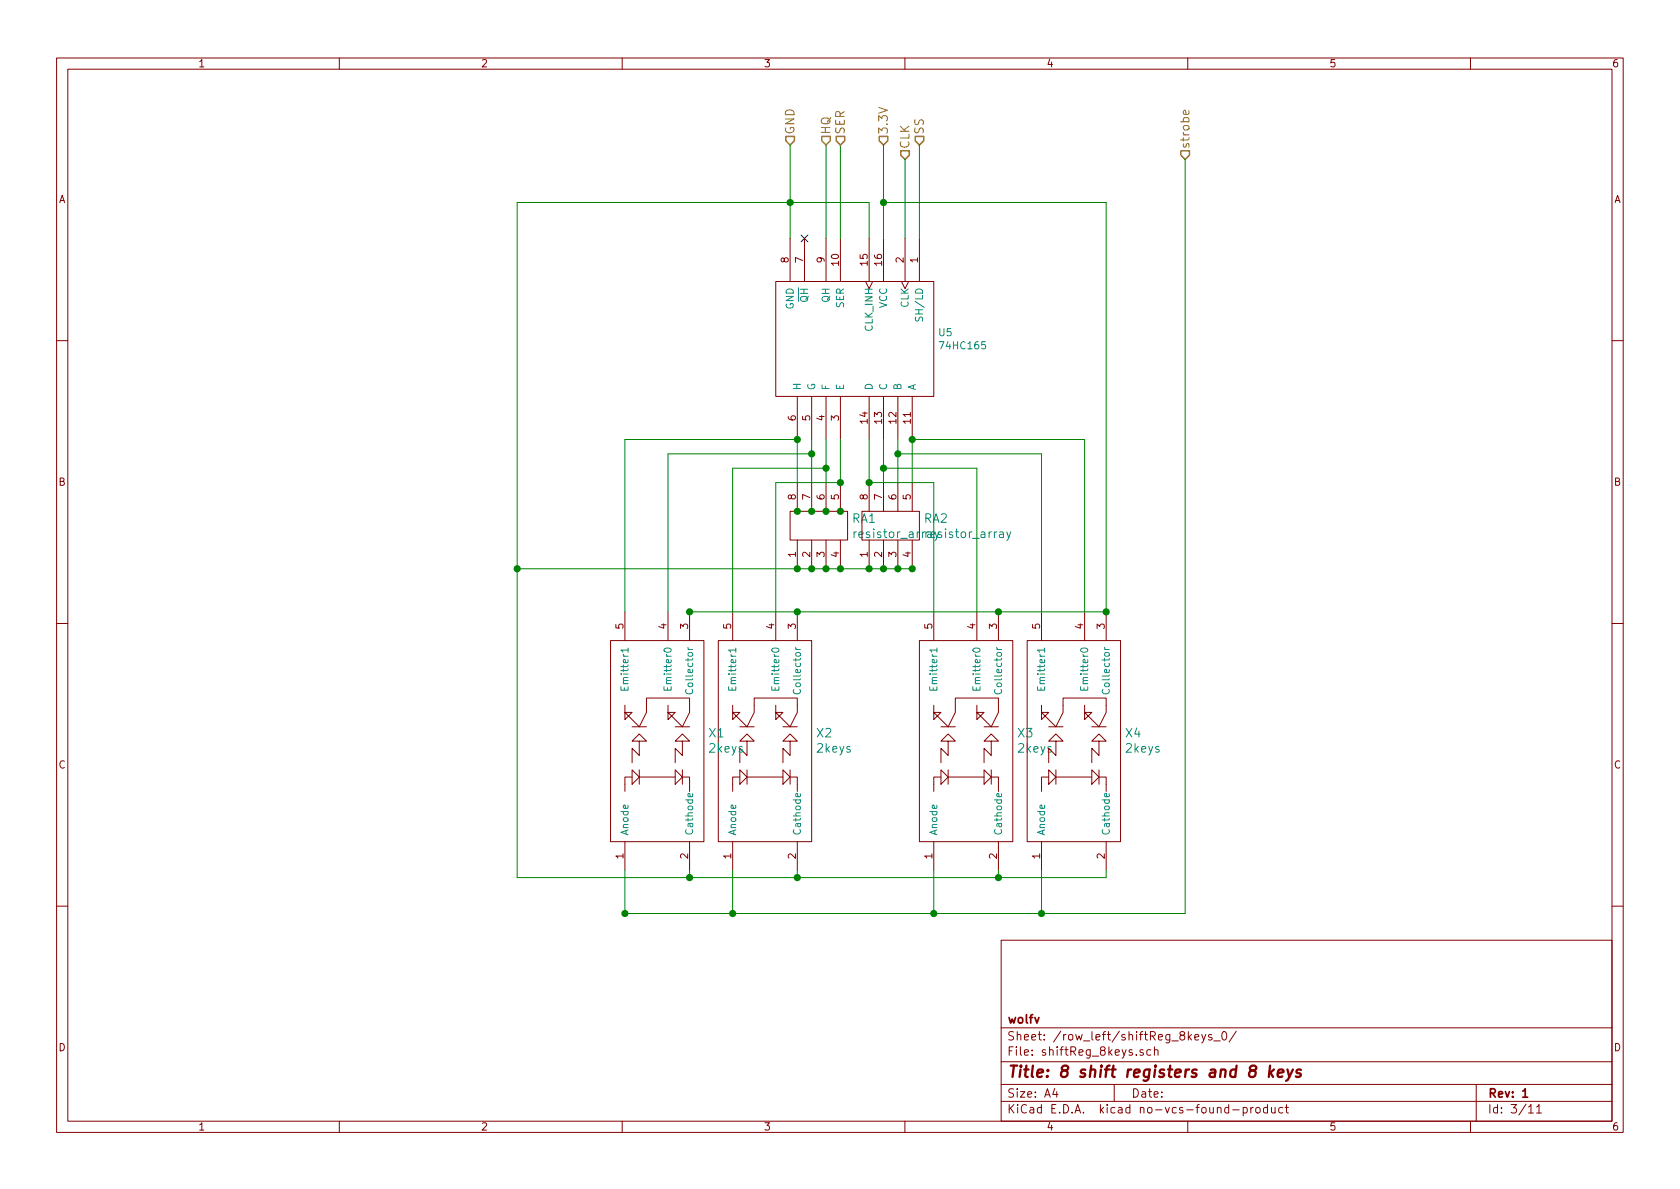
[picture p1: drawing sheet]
<svg xmlns="http://www.w3.org/2000/svg" width="297mm" height="210mm" viewBox="0 0 297 210" stroke-linecap="round" stroke-linejoin="round" font-family="sans-serif">
<g fill="none" stroke="#840000" stroke-width=".18">
<path d="M10 10.3h277v189.9h-277zM12 12.2h273v186.1h-273zM60 10.3v1.9M110 10.3v1.9M160 10.3v1.9M210 10.3v1.9M260 10.3v1.9M137.2 49.8h27.9v20.3h-27.9zM139.7 42.2v7.6M142.2 42.2v7.6M146 42.2v7.6M148.6 42.2v7.6"/>
<path d="M153 49.8l.7 1.2 .6-1.2M153.7 42.2v7.6M156.2 42.2v7.6M159.4 49.8l.6 1.2 .7-1.2M160 42.2v7.6M162.6 42.2v7.6M10 60.2h2M141 70.1v7.6M143.5 70.1v7.6M146 70.1v7.6M148.6 70.1v7.6M153.7 70.1v7.6"/>
<path d="M156.2 70.1v7.6M158.7 70.1v7.6M161.3 70.1v7.6M285 60.2h2M139.7 90.4h10.2v5.1h-10.2zM141 85.3v5.1M141 95.5v5.1M143.5 85.3v5.1M143.5 95.5v5.1M146 85.3v5.1M146 95.5v5.1M148.6 85.3v5.1"/>
<path d="M148.6 95.5v5.1M152.4 90.4h10.2v5.1h-10.2zM153.7 85.3v5.1M153.7 95.5v5.1M156.2 85.3v5.1M156.2 95.5v5.1M158.7 85.3v5.1M158.7 95.5v5.1M161.3 85.3v5.1M161.3 95.5v5.1M10 110.3h2M107.9 113.3h16.6v35.5h-16.6z"/>
<path d="M110.5 108.2v5.1M118.1 108.2v5.1M121.9 108.2v5.1M127 113.3h16.5v35.5h-16.5zM129.5 108.2v5.1M137.2 108.2v5.1M141 108.2v5.1M162.6 113.3h16.5v35.5h-16.5zM165.1 108.2v5.1M172.7 108.2v5.1M176.5 108.2v5.1M181.6 113.3h16.5v35.5h-16.5z"/>
<path d="M184.1 108.2v5.1M191.8 108.2v5.1M195.6 108.2v5.1M285 110.3h2M110.5 124.7v2.5l1.3-1.2h-1.3l2.5 2.5 1.3-2.5v-2.6h7.6v2.6l-1.3 2.5-2.5-2.5h1.3l-1.3 1.2v-2.5M111.8 137.4h-1.3v2.5M111.8 136.1l1.2 1.3-1.2 1.3zM111.8 128.5h2.5M113 131.1h1.3l-1.3-1.3-1.2 1.3h1.2v2.5l-1.2-1.3v2.6M113 137.4h6.4M113 136.1v2.6M119.4 136.1l1.2 1.3-1.2 1.3z"/>
<path d="M119.4 128.5h2.5M120.6 137.4h1.3v2.5M120.6 131.1h1.3l-1.3-1.3-1.2 1.3h1.2v2.5l-1.2-1.3v2.6M120.6 136.1v2.6M129.5 124.7v2.5l1.3-1.2h-1.3l2.6 2.5 1.2-2.5v-2.6h7.7v2.6l-1.3 2.5-2.5-2.5h1.2l-1.2 1.2v-2.5M130.8 137.4h-1.3v2.5M130.8 136.1l1.3 1.3-1.3 1.3zM130.8 128.5h2.5M132.1 131.1h1.2l-1.2-1.3-1.3 1.3h1.3v2.5l-1.3-1.3v2.6M132.1 136.1v2.6M132.1 137.4h6.3M138.4 136.1l1.3 1.3-1.3 1.3z"/>
<path d="M138.4 128.5h2.6M139.7 137.4h1.3v2.5M139.7 131.1h1.3l-1.3-1.3-1.3 1.3h1.3v2.5l-1.3-1.3v2.6M139.7 136.1v2.6M165.1 124.7v2.5l1.3-1.2h-1.3l2.5 2.5 1.3-2.5v-2.6h7.6v2.6l-1.2 2.5-2.6-2.5h1.3l-1.3 1.2v-2.5M166.4 137.4h-1.3v2.5M166.4 136.1l1.2 1.3-1.2 1.3zM166.4 128.5h2.5M167.6 131.1h1.3l-1.3-1.3-1.2 1.3h1.2v2.5l-1.2-1.3v2.6M167.6 137.4h6.4M167.6 136.1v2.6M174 136.1l1.3 1.3-1.3 1.3z"/>
<path d="M174 128.5h2.5M175.3 137.4h1.2v2.5M175.3 131.1h1.2l-1.2-1.3-1.3 1.3h1.3v2.5l-1.3-1.3v2.6M175.3 136.1v2.6M184.1 124.7v2.5l1.3-1.2h-1.3l2.6 2.5 1.3-2.5v-2.6h7.6v2.6l-1.3 2.5-2.5-2.5h1.2l-1.2 1.2v-2.5M185.4 137.4h-1.3v2.5M185.4 136.1l1.3 1.3-1.3 1.3zM185.4 128.5h2.6M186.7 131.1h1.3l-1.3-1.3-1.3 1.3h1.3v2.5l-1.3-1.3v2.6M186.7 137.4h6.3M186.7 136.1v2.6M193 136.1l1.3 1.3-1.3 1.3z"/>
<path d="M193 128.5h2.6M194.3 137.4h1.3v2.5M194.3 131.1h1.3l-1.3-1.3-1.3 1.3h1.3v2.5l-1.3-1.3v2.6M194.3 136.1v2.6M110.5 148.8v5.1M121.9 148.8v5.1M129.5 148.8v5.1M141 148.8v5.1M165.1 148.8v5.1M176.5 148.8v5.1M184.1 148.8v5.1M195.6 148.8v5.1"/>
<path d="M10 160.2h2M177 166.3h108v32h-108zM285 160.2h2M60 198.3v1.9M110 198.3v1.9M160 198.3v1.9M177 194.8h108M177 191.8h108M177 187.8h108M177 181.8h108M186.5 192.5l-.4 1h1M186.8 193v1"/>
<path d="M197 191.8v3M202.1 185.7l-.3-.1-.3 .2 .1 .2 .5 .2v.3h-.6M203.5 185.7l-.5-.1-.2 .3v.6l.2 .1 .5-.1M204.1 185.7l.2-.1 .4 .1v.9M204.1 185.1v1.5M210 198.3v1.9M211.3 183.4l.7-.1-.1-.3-.4-.1-.2 .2v.7h.6M212.5 182.9l.3 1M213.2 182.9l-.5 1.4-.2 .1M214.2 183a.37 .37 0 0 0-.5 .1v.3l.5 .1 .1 .1-.2 .3-.4-.1M214.6 184.1h1.1M216.2 182.6l.2-.2a.8 .8 0 0 1 .5 .8 .8 .8 0 0 1-.5 .7l-.2-.1-.2-.4z"/>
<path d="M218 196.3h1.1M218.6 182.3l-1.3 2M219.8 195.9l.4-.1 .3 .3-.1 .6h-.6M219.8 195.8v1.5M221.2 195.8v1M221.6 195.8l-.4 .3M222.1 196l.2-.2 .4 .2v.7l-.2 .1-.4-.1zM224.1 195.9l-.4-.1-.3 .3v.6l.3 .1 .4-.1M224.1 195.3v1.5M224.8 195.8l.1 .9 .3 .1 .3-.1M225.5 195.8v1M226.8 195.9l-.4-.1-.3 .3 .1 .6 .2 .1 .4-.1"/>
<path d="M227.2 195.8h.6M227.5 195.3v1.3l.3 .2M260 198.3v1.9M261 191.8v6.5M270.3 195.8l.4-.5v1.5M270.3 196.8h.8M271.7 195.8l.4-.5v1.5M271.7 196.8h.8"/>
</g>
<path d="M269.2 193l.5-.5v1.5M269.2 194h.9" fill="none" stroke="#840000" stroke-width=".3"/>
<path d="M224.6 188.4l-.3 2M224.6 189.7l.5 .7M225.2 189.1l-.8 .8M225.9 189.8l1-.2v-.4l-.6-.1-.3 .3v.9l.1 .1 .6-.1M227.6 189.1l.4 1.3M228.6 189.1l-.9 1.8-.3 .2M230 189.2a.52 .52 0 0 0-.8 .3l.3 .3 .4 .1 .1 .3-.3 .2-.6-.1" fill="none" stroke="#840000" stroke-width=".41"/>
<path d="M138.9 24.1h1.6v.8l-.8 .7-.8-.7zM145.3 24.1h1.5v.8l-.8 .7-.7-.7zM147.8 24.1h1.6v.8l-.8 .7-.8-.7zM155.4 24.1h1.6v.8l-.8 .7-.8-.7zM159.3 26.7h1.5v.7l-.8 .8-.7-.8zM161.8 24.1h1.5v.8l-.7 .7-.8-.7zM208.8 26.7h1.5v.7l-.8 .8-.7-.8z" fill="none" stroke="#848400" stroke-width=".25"/>
<path d="M141.6 41.5l1.2 1.3M142.8 41.5l-1.2 1.3" fill="none" stroke="#000084" stroke-width=".18"/>
<g fill="none" stroke="#008484" stroke-width=".18">
<path d="M161.9 56.1l-.1 .4 .2 .2 .2 .1 .2-.1 .2-.5 .3-.1 .2 .2v.5M178 94.1l.4 1M178.7 94.1l-.5 1.3-.2 .2M109.8 121.4v.6h1.2v-.6M110.4 121.6v.4M117.4 121.4v.6h1.3v-.6M118 121.6v.4M121.3 121.9a.6 .6 0 0 0 .4 .9 .6 .6 0 0 0 .8-.6l-.1-.3M128.8 121.4v.6h1.3v-.6M129.4 121.6v.4M136.4 121.4v.6h1.3v-.6M137.1 121.6v.4"/>
<path d="M140.4 121.9a.6 .6 0 0 0 .4 .9 .6 .6 0 0 0 .7-.6l-.1-.3M164.4 121.4v.6h1.3v-.6M165 121.6v.4M172 121.4v.6h1.3v-.6M172.6 121.6v.4M175.9 121.9a.6 .6 0 0 0 .5 .9 .6 .6 0 0 0 .7-.6l-.1-.3M183.4 121.4v.6h1.3v-.6M184 121.6v.4M191.1 121.4v.6h1.2v-.6M191.7 121.6v.4M195 121.9a.6 .6 0 0 0 .4 .9 .6 .6 0 0 0 .7-.6l-.1-.3M122.4 140.4l.1 .3-.2 .2-.6-.1v-.4l.2-.1 .1 .6"/>
<path d="M141.5 140.4v.3l-.1 .2-.7-.1v-.4l.3-.1 .1 .6M177 140.4l.1 .3-.2 .2-.6-.1v-.4l.3-.1 .1 .6M196.1 140.4v.3l-.1 .2-.6-.1v-.4l.2-.1 .1 .6"/>
</g>
<g fill="#008400" stroke="#008400" stroke-width=".25">
<circle cx="110.5" cy="161.5" r=".51"/>
<circle cx="176.5" cy="108.2" r=".51"/>
<circle cx="141" cy="108.2" r=".51"/>
<circle cx="121.9" cy="108.2" r=".51"/>
<circle cx="156.2" cy="35.8" r=".51"/>
<circle cx="176.5" cy="155.2" r=".51"/>
<circle cx="121.9" cy="155.2" r=".51"/>
<circle cx="141" cy="155.2" r=".51"/>
<circle cx="184.2" cy="161.5" r=".51"/>
<circle cx="165.1" cy="161.5" r=".51"/>
<circle cx="129.5" cy="161.5" r=".51"/>
<circle cx="91.4" cy="100.6" r=".51"/>
<circle cx="161.3" cy="77.7" r=".51"/>
<circle cx="153.7" cy="85.3" r=".51"/>
<circle cx="158.8" cy="80.3" r=".51"/>
<circle cx="156.2" cy="82.8" r=".51"/>
<circle cx="141" cy="100.6" r=".51"/>
<circle cx="143.5" cy="100.6" r=".51"/>
<circle cx="146.1" cy="100.6" r=".51"/>
<circle cx="148.6" cy="100.6" r=".51"/>
<circle cx="153.7" cy="100.6" r=".51"/>
<circle cx="156.2" cy="100.6" r=".51"/>
<circle cx="158.8" cy="100.6" r=".51"/>
<circle cx="161.3" cy="100.6" r=".51"/>
<circle cx="141" cy="77.7" r=".51"/>
<circle cx="143.5" cy="80.3" r=".51"/>
<circle cx="146.1" cy="82.8" r=".51"/>
<circle cx="141" cy="90.4" r=".51"/>
<circle cx="143.5" cy="90.4" r=".51"/>
<circle cx="146.1" cy="90.4" r=".51"/>
<circle cx="148.6" cy="90.4" r=".51"/>
<circle cx="148.6" cy="85.3" r=".51"/>
<circle cx="139.7" cy="35.8" r=".51"/>
<circle cx="195.6" cy="108.2" r=".51"/>
</g>
<g fill="none" stroke="#008400" stroke-width=".18">
<path d="M139.7 25.6v16.6M146 25.6v16.6M148.6 25.6v16.6M156.2 35.8h39.4v72.4h-73.7M156.2 25.6v16.6M160 28.2v14M162.6 25.6v16.6M209.5 28.2v133.3h-99v-7.6M153.7 42.2v-6.4h-62.3v119.4h104.2v-1.3M143.5 77.7v7.6M146 77.7v7.6M148.6 77.7v7.6h-11.4v22.9"/>
<path d="M153.7 77.7v7.6h11.4v22.9M156.2 77.7v7.6M158.7 77.7v7.6M141 85.3v-7.6h-30.5v30.5M143.5 80.3h-25.4v27.9M146 82.8h-16.5v25.4M156.2 82.8h16.5v25.4M158.7 80.3h25.4v27.9M161.3 85.3v-7.6h30.5v30.5M91.4 100.6h69.9M121.9 153.9v1.3M129.5 153.9v7.6"/>
<path d="M141 153.9v1.3M165.1 153.9v7.6M176.5 153.9v1.3M184.1 153.9v7.6"/>
</g>
<path d="M210.2 19.6v.4l-.2 .2h-.7v-.6l.3-.1 .1 .7" fill="none" stroke="#848400" stroke-width=".18"/>
<text font-size="2.8" fill="#840000" x="178" y="190.5">Title: 8 shift registers and 8 keys</text>
<g font-size="2.1" fill="#848400">
<text x="140.5" y="23.9" transform="rotate(-90 140.5 23.9)">GND</text>
<text x="146.8" y="23.9" transform="rotate(-90 146.8 23.9)">HQ</text>
<text x="149.4" y="23.9" transform="rotate(-90 149.4 23.9)">SER</text>
<text x="157" y="23.9" transform="rotate(-90 157 23.9)">3.3V</text>
<text x="163.3" y="23.9" transform="rotate(-90 163.3 23.9)">SS</text>
<text x="160.8" y="26.4" transform="rotate(-90 160.8 26.4)">CLK</text>
<text x="210.3" y="26.4" transform="rotate(-90 210.3 26.4)">strobe</text>
</g>
<g font-size="2.1" fill="#008484">
<text x="150.7" y="92.5">RA1</text>
<text x="151.4" y="95.1">resistor_arrayresistor_array</text>
<text x="163.4" y="92.5">RA2</text>
<text x="125.4" y="130.4">X1</text>
<text x="144.4" y="130.4">X2</text>
<text x="180" y="130.4">X3</text>
<text x="199.1" y="130.4">X4</text>
<text x="125.5" y="133.1">2keys</text>
<text x="144.5" y="133.1">2keys</text>
<text x="180.1" y="133.1">2keys</text>
<text x="199.1" y="133.1">2keys</text>
</g>
<g font-size="2.1" fill="#840000">
<text x="178" y="184">Sheet: /row_left/shiftReg_8keys_0/</text>
<text x="178" y="181">wolfv</text>
<text x="178" y="186.7">File: shiftReg_8keys.sch</text>
<text x="178" y="196.9">KiCad E.D.A. kicad no-vcs-found-product</text>
<text x="178" y="194.1">Size: A4</text>
<text x="200" y="194.1">Date:</text>
<text x="263" y="194.1">Rev: 1</text>
<text x="263" y="196.9">Id: 3/11</text>
</g>
<g font-size="1.8" fill="#840000">
<text x="35" y="11.9">1</text>
<text x="85" y="11.9">2</text>
<text x="135" y="11.9">3</text>
<text x="185" y="11.9">4</text>
<text x="235" y="11.9">5</text>
<text x="285" y="11.9">6</text>
<text x="10.4" y="35.9">A</text>
<text x="285.4" y="35.9">A</text>
<text x="139.4" y="46.5" transform="rotate(-90 139.4 46.5)">8</text>
<text x="142" y="46.5" transform="rotate(-90 142 46.5)">7</text>
<text x="145.8" y="46.5" transform="rotate(-90 145.8 46.5)">9</text>
<text x="148.3" y="46.9" transform="rotate(-90 148.3 46.9)">10</text>
<text x="153.4" y="46.9" transform="rotate(-90 153.4 46.9)">15</text>
<text x="156" y="46.9" transform="rotate(-90 156 46.9)">16</text>
<text x="159.8" y="46.5" transform="rotate(-90 159.8 46.5)">2</text>
<text x="162.3" y="46.5" transform="rotate(-90 162.3 46.5)">1</text>
<text x="140.7" y="74.4" transform="rotate(-90 140.7 74.4)">6</text>
<text x="143.3" y="74.4" transform="rotate(-90 143.3 74.4)">5</text>
<text x="145.8" y="74.4" transform="rotate(-90 145.8 74.4)">4</text>
<text x="148.3" y="74.4" transform="rotate(-90 148.3 74.4)">3</text>
<text x="153.4" y="74.9" transform="rotate(-90 153.4 74.9)">14</text>
<text x="156" y="74.9" transform="rotate(-90 156 74.9)">13</text>
<text x="158.5" y="74.9" transform="rotate(-90 158.5 74.9)">12</text>
<text x="161" y="74.9" transform="rotate(-90 161 74.9)">11</text>
<text x="10.4" y="85.9">B</text>
<text x="140.7" y="88.4" transform="rotate(-90 140.7 88.4)">8</text>
<text x="143.3" y="88.4" transform="rotate(-90 143.3 88.4)">7</text>
<text x="145.8" y="88.4" transform="rotate(-90 145.8 88.4)">6</text>
<text x="148.3" y="88.4" transform="rotate(-90 148.3 88.4)">5</text>
<text x="153.4" y="88.4" transform="rotate(-90 153.4 88.4)">8</text>
<text x="156" y="88.4" transform="rotate(-90 156 88.4)">7</text>
<text x="158.5" y="88.4" transform="rotate(-90 158.5 88.4)">6</text>
<text x="161" y="88.4" transform="rotate(-90 161 88.4)">5</text>
<text x="285.4" y="85.9">B</text>
<text x="140.7" y="98.5" transform="rotate(-90 140.7 98.5)">1</text>
<text x="143.3" y="98.5" transform="rotate(-90 143.3 98.5)">2</text>
<text x="145.8" y="98.5" transform="rotate(-90 145.8 98.5)">3</text>
<text x="148.3" y="98.5" transform="rotate(-90 148.3 98.5)">4</text>
<text x="153.4" y="98.5" transform="rotate(-90 153.4 98.5)">1</text>
<text x="156" y="98.5" transform="rotate(-90 156 98.5)">2</text>
<text x="158.5" y="98.5" transform="rotate(-90 158.5 98.5)">3</text>
<text x="161" y="98.5" transform="rotate(-90 161 98.5)">4</text>
<text x="110.2" y="111.2" transform="rotate(-90 110.2 111.2)">5</text>
<text x="117.9" y="111.2" transform="rotate(-90 117.9 111.2)">4</text>
<text x="121.7" y="111.2" transform="rotate(-90 121.7 111.2)">3</text>
<text x="129.3" y="111.2" transform="rotate(-90 129.3 111.2)">5</text>
<text x="136.9" y="111.2" transform="rotate(-90 136.9 111.2)">4</text>
<text x="140.7" y="111.2" transform="rotate(-90 140.7 111.2)">3</text>
<text x="164.8" y="111.2" transform="rotate(-90 164.8 111.2)">5</text>
<text x="172.5" y="111.2" transform="rotate(-90 172.5 111.2)">4</text>
<text x="176.3" y="111.2" transform="rotate(-90 176.3 111.2)">3</text>
<text x="183.9" y="111.2" transform="rotate(-90 183.9 111.2)">5</text>
<text x="191.5" y="111.2" transform="rotate(-90 191.5 111.2)">4</text>
<text x="195.3" y="111.2" transform="rotate(-90 195.3 111.2)">3</text>
<text x="10.4" y="135.9">C</text>
<text x="285.4" y="135.9">C</text>
<text x="110.2" y="151.9" transform="rotate(-90 110.2 151.9)">1</text>
<text x="121.7" y="151.9" transform="rotate(-90 121.7 151.9)">2</text>
<text x="129.3" y="151.9" transform="rotate(-90 129.3 151.9)">1</text>
<text x="140.7" y="151.9" transform="rotate(-90 140.7 151.9)">2</text>
<text x="164.8" y="151.9" transform="rotate(-90 164.8 151.9)">1</text>
<text x="176.3" y="151.9" transform="rotate(-90 176.3 151.9)">2</text>
<text x="183.9" y="151.9" transform="rotate(-90 183.9 151.9)">1</text>
<text x="195.3" y="151.9" transform="rotate(-90 195.3 151.9)">2</text>
<text x="10.4" y="185.9">D</text>
<text x="285.4" y="185.9">D</text>
<text x="35" y="199.9">1</text>
<text x="85" y="199.9">2</text>
<text x="135" y="199.9">3</text>
<text x="185" y="199.9">4</text>
<text x="235" y="199.9">5</text>
<text x="285" y="199.9">6</text>
</g>
<g font-size="1.8" fill="#008484">
<text x="142.9" y="53.4" transform="rotate(-90 142.9 53.4)">QH</text>
<text x="146.7" y="53.4" transform="rotate(-90 146.7 53.4)">QH</text>
<text x="140.3" y="54.7" transform="rotate(-90 140.3 54.7)">GND</text>
<text x="149.2" y="54.4" transform="rotate(-90 149.2 54.4)">SER</text>
<text x="154.3" y="58.5" transform="rotate(-90 154.3 58.5)">CLK_INH</text>
<text x="156.8" y="54.5" transform="rotate(-90 156.8 54.5)">VCC</text>
<text x="160.7" y="54.4" transform="rotate(-90 160.7 54.4)">CLK</text>
<text x="163.2" y="56.1" transform="rotate(-90 163.2 56.1)">SH/LD</text>
<text x="166" y="59.5">U5</text>
<text x="166.5" y="61.8">74HC165</text>
<text x="141.6" y="69.1" transform="rotate(-90 141.6 69.1)">H</text>
<text x="144.1" y="69.1" transform="rotate(-90 144.1 69.1)">G</text>
<text x="146.7" y="69.1" transform="rotate(-90 146.7 69.1)">F</text>
<text x="149.2" y="69.1" transform="rotate(-90 149.2 69.1)">E</text>
<text x="154.3" y="69.1" transform="rotate(-90 154.3 69.1)">D</text>
<text x="156.8" y="69.1" transform="rotate(-90 156.8 69.1)">C</text>
<text x="159.4" y="69.1" transform="rotate(-90 159.4 69.1)">B</text>
<text x="161.9" y="69.1" transform="rotate(-90 161.9 69.1)">A</text>
<text x="111.1" y="121.4" transform="rotate(-90 111.1 121.4)">Emitter1</text>
<text x="118.7" y="121.4" transform="rotate(-90 118.7 121.4)">Emitter0</text>
<text x="122.6" y="122" transform="rotate(-90 122.6 122)">Collector</text>
<text x="130.2" y="121.4" transform="rotate(-90 130.2 121.4)">Emitter1</text>
<text x="137.8" y="121.4" transform="rotate(-90 137.8 121.4)">Emitter0</text>
<text x="141.6" y="122" transform="rotate(-90 141.6 122)">Collector</text>
<text x="165.7" y="121.4" transform="rotate(-90 165.7 121.4)">Emitter1</text>
<text x="173.4" y="121.4" transform="rotate(-90 173.4 121.4)">Emitter0</text>
<text x="177.2" y="122" transform="rotate(-90 177.2 122)">Collector</text>
<text x="184.8" y="121.4" transform="rotate(-90 184.8 121.4)">Emitter1</text>
<text x="192.4" y="121.4" transform="rotate(-90 192.4 121.4)">Emitter0</text>
<text x="196.2" y="122" transform="rotate(-90 196.2 122)">Collector</text>
<text x="111.1" y="147.8" transform="rotate(-90 111.1 147.8)">Anode</text>
<text x="122.6" y="147.8" transform="rotate(-90 122.6 147.8)">Cathode</text>
<text x="130.2" y="147.8" transform="rotate(-90 130.2 147.8)">Anode</text>
<text x="141.6" y="147.8" transform="rotate(-90 141.6 147.8)">Cathode</text>
<text x="165.7" y="147.8" transform="rotate(-90 165.7 147.8)">Anode</text>
<text x="177.2" y="147.8" transform="rotate(-90 177.2 147.8)">Cathode</text>
<text x="184.8" y="147.8" transform="rotate(-90 184.8 147.8)">Anode</text>
<text x="196.2" y="147.8" transform="rotate(-90 196.2 147.8)">Cathode</text>
</g>
</svg>
